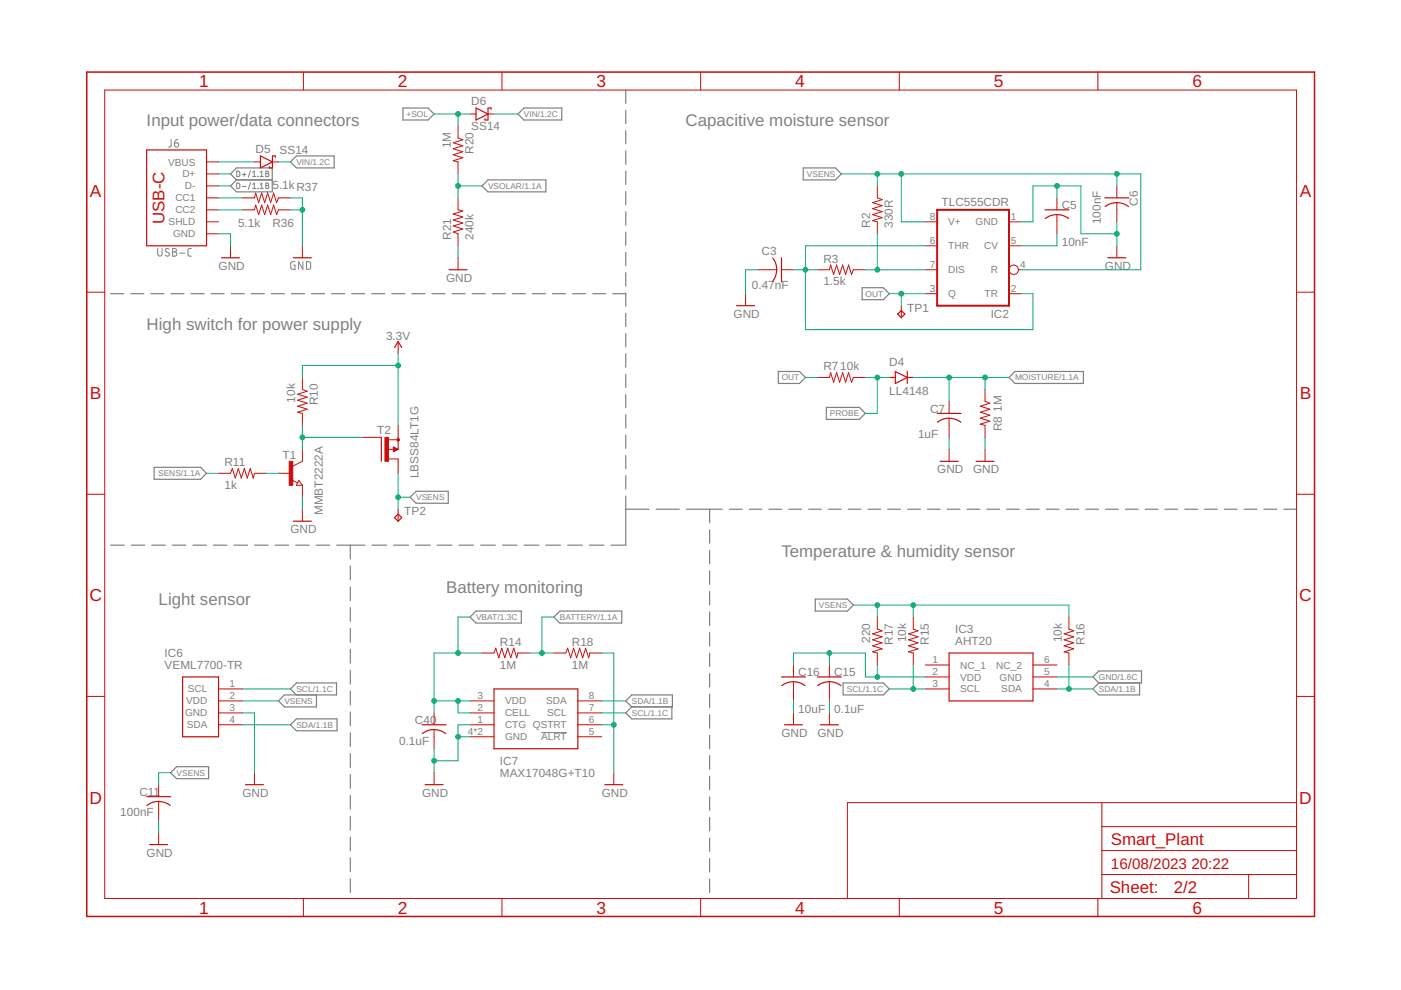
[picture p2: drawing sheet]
<svg xmlns="http://www.w3.org/2000/svg" width="297mm" height="210mm" viewBox="0 0 297 210" stroke-linecap="round" stroke-linejoin="round" font-family="sans-serif">
<g fill="none" stroke="#808080" stroke-width=".21">
<path d="M36.3 29.6v1.4l-.2 .2h-.4M37 30.3h.5a.45 .45 0 0 1 .4 .5 .45 .45 0 0 1-.5 .4 .45 .45 0 0 1-.4-.4zM37.7 29.6l-.4 .1-.3 .6M50.2 36.3h.4l.2 .2v.8l-.2 .1h-.4zM50.2 38.8h.4l.2 .2v.8l-.2 .2h-.4zM51.4 37h.8M51.4 39.5h.8M51.8 36.6v.8M53.1 36.2l-.5 1.4M53.1 38.7l-.5 1.4M53.6 37.4h.6M53.6 36.6l.3-.3v1.1"/>
<path d="M53.6 39.1l.3-.3v1.2M53.6 40h.6M54.7 37.4h.1M54.7 39.9h.1M55.2 37.4h.6M55.2 36.6l.3-.3v1.1M55.2 39.1l.3-.3v1.2M55.2 40h.6M56.4 36.3h.3l.3 .2-.3 .3 .3 .3-.2 .3h-.4zM56.4 38.8h.4l.2 .2-.3 .3 .3 .3-.2 .4h-.4zM56.4 36.8h.3M56.4 39.3h.3"/>
<path d="M33.4 52.7v1.2a.46 .46 0 0 0 .5 .4 .46 .46 0 0 0 .5-.4v-1.2M35.8 52.8l-.2-.1a.38 .38 0 0 0-.5 .1 .38 .38 0 0 0 .1 .6l.5 .2a.4 .4 0 0 1 .1 .7 .4 .4 0 0 1-.6-.1l-.2-.1M36.6 52.7h.4a.36 .36 0 0 1 .4 .3 .36 .36 0 0 1-.4 .4 .46 .46 0 0 1 .5 .5 .46 .46 0 0 1-.5 .4h-.4zM36.6 53.4h.4M38.1 53.7h1.1M40.6 52.7h-.5l-.2 .3v1.1l.2 .2h.5M62.5 55.5h-.5l-.3 .2-.1 1 .3 .4h.6v-.9h-.2M64.2 55.5v1.6l-.9-1.6v1.6M65 55.5h.6l.2 .3v1l-.2 .3h-.6zM114.8 155.3h5.4"/>
</g>
<g fill="none" stroke="#808080" stroke-width=".25">
<path d="M132.7 19.1v2.8M48.9 36.9l1.2-1.3h7.6v5.1h-7.6l-1.2-1.3 1.2-1.3zM50.1 38.1h7.6M61.6 34.3l1.2-1.2h8v2.5h-8zM85.4 22.9h5.4l1.2 1.3-1.2 1.2h-5.4zM103.5 38.1h12.2v2.6h-12.2l-1.3-1.3zM109.8 24.2l1.3-1.3h8v2.5h-8zM132.7 23.4v2.8M132.7 27.7v2.8M132.7 32v2.8M132.7 36.3v2.8M170.3 35.6h6.8l1.3 1.3-1.3 1.2h-6.8z"/>
<path d="M132.7 40.6v2.8M132.7 44.9v2.8M132.7 49.2v2.8M132.7 53.5v2.8M132.7 57.8v2.8M23.5 62.3h2.7M27.7 62.3h2.8M32 62.3h2.8M36.2 62.3h2.8M40.5 62.3h2.8M44.8 62.3h2.7M49 62.3h2.8"/>
<path d="M53.3 62.3h2.7M57.5 62.3h2.8M61.8 62.3h2.8M66 62.3h2.8M70.3 62.3h2.8M74.6 62.3h2.7M78.8 62.3h2.8M83.1 62.3h2.7M87.3 62.3h2.8M91.6 62.3h2.8M95.9 62.3h2.7M100.1 62.3h2.8"/>
<path d="M104.4 62.3h2.7M108.6 62.3h2.8M112.9 62.3h2.7M117.1 62.3h2.8M121.4 62.3h2.8M125.7 62.3h2.7M129.9 62.3h2.8M132.7 62.1v2.8M132.7 66.4v2.8M132.7 70.7v2.8M132.7 75v2.9M132.7 79.4v2.7"/>
<path d="M165 78.8h4.5l1.3 1.2-1.3 1.3h-4.5zM182.8 61h4.5l1.3 1.3-1.3 1.2h-4.5zM32.7 99.1h9.8l1.3 1.3-1.3 1.2h-9.8zM132.7 83.7v2.7M132.7 87.9v2.9M132.7 92.3v2.8M132.7 96.6v2.8M175.2 86.4h7l1.3 1.3-1.3 1.2h-7zM213.9 80l1.3-1.2h14.5v2.5h-14.5zM23.5 115.6h2.8M27.8 115.6h2.9M32.2 115.6h2.9"/>
<path d="M36.6 115.6h2.8M40.9 115.6h2.9M45.3 115.6h2.8M49.6 115.6h2.9M54 115.6h2.8M58.3 115.6h2.9M62.7 115.6h2.9M67.1 115.6h2.8M71.4 115.6h6M74.3 115.6v2.9M78.9 115.6h3.1M83.5 115.6h3.1"/>
<path d="M87 105.4l1.2-1.2h6.8v2.5h-6.8zM88.1 115.6h3.1M92.7 115.6h3.1M97.3 115.6h3.1M101.9 115.6h3.1M106.5 115.6h3.1M111.1 115.6h3.1M115.7 115.6h3.2M120.4 115.6h3.1M124.9 115.6h3.2M132.7 105.2v10.4h-3.1M132.7 100.9v2.8"/>
<path d="M132.7 108h4.9M139.1 108h4.9M145.5 108h7.6M150.5 108v2.8M150.5 112.3v2.9M150.5 116.7v2.8M154.6 108h2.8M158.9 108h2.6M163 108h2.7M167.2 108h2.7M171.4 108h2.7M175.6 108h2.7"/>
<path d="M179.8 108h2.7M184 108h2.7M188.2 108h2.7M192.4 108h2.7M196.6 108h2.7M200.8 108h2.7M205 108h2.7M209.2 108h2.7M213.4 108h2.7M217.6 108h2.7M221.8 108h2.7M226 108h2.7"/>
<path d="M230.2 108h2.7M234.4 108h2.7M238.6 108h2.7M242.8 108h2.7M247 108h2.7M251.2 108h2.7M255.4 108h2.7M259.6 108h2.7M263.8 108h2.7M268 108h2.7M272.2 108h2.7M74.3 120v2.9"/>
<path d="M74.3 124.4v3M74.3 128.8v3M74.3 133.3v2.9M74.3 137.7v2.9M100.9 129.6h9.6v2.5h-9.6l-1.2-1.3zM118.7 129.6h13.1v2.5h-13.1l-1.3-1.3zM150.5 121v2.9M150.5 125.4v2.8M150.5 129.8v2.8M150.5 134.1v2.9M150.5 138.5v2.8M172.8 127h6.9l1.2 1.3-1.2 1.3h-6.9z"/>
<path d="M61.6 153.7l1.2-1.3h8.7v2.5h-8.7zM62.8 147.3l-1.2-1.2 1.2-1.3h8.6v2.5h-11.1l-1.3 1.3 1.3 1.3h6.8v-2.6M74.3 142.1v2.9M74.3 146.5v3M74.3 151v2.9M74.3 155.4v2.9M74.3 159.8v2.9M132.7 148.6l1.2-1.3h8.7v2.6h-8.7zM133.9 149.9l-1.2 1.3 1.2 1.2h8.6v-2.5M150.5 142.8v2.9M150.5 147.2v2.8M150.5 151.5v2.9"/>
<path d="M150.5 155.9v2.8M178.8 144.8h8.5l1.3 1.3-1.3 1.2h-8.5zM231.7 143.5l1.3-1.2h9v2.5h-9zM233 144.8l-1.3 1.3 1.3 1.2h8.6v-2.5M36.2 163.8l1.2-1.2h6.8v2.5h-6.8zM74.3 164.2v2.9M74.3 168.6v3M74.3 173.1v2.9M74.3 177.5v2.9M150.5 160.2v2.9M150.5 164.6v2.8M150.5 169v2.8"/>
<path d="M150.5 173.3v2.9M150.5 177.7v2.8M74.3 181.9v2.9M74.3 186.3v2.9M150.5 182v2.9M150.5 186.4v2.8"/>
</g>
<g fill="none" stroke="#c90d0c" stroke-width=".21">
<path d="M22.2 19.1h252.7v171.4h-252.7zM64.3 15.3v3.8M106.4 15.3v3.8M148.5 15.3v3.8M190.7 15.3v3.8M232.8 15.3v3.8M43.8 34.3h2.5M43.8 36.9h2.5M43.8 39.4h2.5M54 34.3h1.2M57.8 34.3h1.2M97.1 26.7v2.6l1 .3-2 .7 2 .6-2 .6 2 .7-2 .6 2 .6-2 .7 1 .2v2.6"/>
<path d="M99.7 24.2h1.2M103.5 24.2h1.2M186 39.4v2.6l1 .3-2 .7 2 .6-2 .6 2 .7-2 .6 2 .6-2 .7 1 .2v2.6M236.8 39.4v2.6M43.8 47h2.5M43.8 49.6h2.5M43.8 42h2.5M43.8 44.5h2.5M48.9 52.1v2.6M51.4 42h2.6l.2-1.1 .6 2.1 .7-2.1 .6 2.1 .6-2.1 .7 2.1 .6-2.1 .7 2.1 .3-1h2.6M51.4 44.5h2.6l.2-1 .6 2 .7-2 .6 2 .6-2 .7 2 .6-2 .7 2 .3-1h2.6M64.1 52.1v2.6"/>
<path d="M97.1 42v2.5l1 .2-2 .7 2 .6-2 .7 2 .6-2 .6 2 .7-2 .6 1 .4v2.5M97.1 54.7v2.5M160.6 57.2h4.1M165.7 57.2h2.5M173.3 57.2h2.6l.2-1 .6 2 .7-2 .6 2 .6-2 .7 2 .6-2 .7 2 .3-1h2.6M196.2 57.2h2.5M196.2 52.1h2.5M196.2 47h2.5M213.9 52.1h2.6M213.9 47h2.6M215.9 57.2h.6M224.1 42v2.5"/>
<path d="M224.1 45.5v4.1M236.8 43v4M236.8 52.1v2.6M18.4 62h3.8M84.4 72.4v2.6M158.1 62.3v2.5M191.1 64.8v2.6M196.2 62.3h2.5M213.9 62.3h2.6M274.9 62h3.8M64.1 95.3v2.5l-2 1M64.1 80v2.6l1 .4-2 .6 2 .6-2 .7 2 .6-2 .6 2 .7-2 .6 1 .3v2.5"/>
<path d="M76.8 92.7h4M81.9 97.3h2.5v3.1M81.9 95.3h2.5M81.9 93.2h2.5M83.4 95.8h.1M83.4 95.7h.3M83.4 95.5h.5M83.4 95.4h.8M83.4 95.3h1M83.4 95.2h.8M83.4 95h.6M83.4 94.9h.3"/>
<path d="M83.4 94.8h.1M84.4 90.2v5.1M84.4 95.3l-1-.5v1M84.4 95.3l-1 .5M173.3 80h2.6l.2-1 .6 2 .7-2 .6 2 .6-2 .7 2 .6-2 .7 2 .3-1h2.6M201.2 85.1v2.6M201.2 88.7v4M201.2 95.3v2.5M208.9 82.6v2.5l1 .4-2.1 .6 2.1 .7-2.1 .6 2.1 .6-2.1 .7 2.1 .6-2.1 .6 1.1 .3v2.5M208.9 95.3v2.5M18.4 104.8h3.8M46.3 100.4h2.6l.4-1.1 .6 2.1 .6-2.1 .7 2.1 .6-2.1 .6 2.1 .7-2.1 .6 2.1 .3-1h2.5"/>
<path d="M59 100.4h2.6M61.9 101.8l1.2 .6M63.4 101.9l.7 1h-1.3zM64.1 102.9v2.5M64.1 108v2.5M84.4 108v2.5M274.9 104.8h3.8M102.2 138.5h2.5l.4-1.1 .6 2.1 .7-2.1 .6 2.1 .7-2.1 .6 2.1 .6-2.1 .7 2.1 .2-1h2.6M117.4 138.5h2.6l.4-1.1 .6 2.1 .6-2.1 .7 2.1 .6-2.1 .6 2.1 .7-2.1 .6 2.1 .3-1h2.5M186 130.8v2.6l1 .4-2 .6 2 .6-2 .7 2 .6-2 .6 2 .7-2 .6 1 .3v2.5M193.6 130.8v2.6l1 .4-2 .6 2 .6-2 .7 2 .6-2 .6 2 .7-2 .6 1 .3v2.5M226.6 130.8v2.6l1 .4-2 .6 2 .6-2 .7 2 .6-2 .6 2 .7-2 .6 1 .3v2.5"/>
<path d="M18.4 147.7h3.8M46.3 146.1h5.1M46.3 148.6h5.1M46.3 151.2h5.1M46.3 153.7h5.1M92 151.2v2.5M92 154.7v4M99.7 148.6h5M99.7 151.2h5M99.7 153.7h5M99.7 156.2h5M122.5 148.6h5.1"/>
<path d="M122.5 151.2h5.1M122.5 153.7h5.1M122.5 156.2h5.1M168.2 141v2.5M168.2 144.5v4.1M168.2 151.2v2.5M175.9 141v2.5M175.9 144.5v4.1M175.9 151.2v2.5M196.2 141h5M196.2 143.5h5M196.2 146.1h5"/>
<path d="M219 141h5.1M219 143.5h5.1M219 146.1h5.1M274.9 147.7h3.8M33.6 166.4v2.5M33.6 169.9v4.1M33.6 176.5v2.6M54 163.8v2.6M92 163.8v2.6M130.1 163.8v2.6M233.6 170.2v20.3M233.6 175.3h41.3"/>
<path d="M274.9 170.2h-95.2v20.3M64.3 190.5v3.8M106.4 190.5v3.8M148.5 190.5v3.8M190.7 190.5v3.8M232.8 190.5v3.8M233.6 185.4h41.3M233.6 180.3h41.3M264.7 185.4v5.1"/>
<circle cx="214.9" cy="57.2" r=".99"/>
</g>
<path d="M18.4 15.3h260.3v179h-260.3z" fill="none" stroke="#c90d0c" stroke-width=".32"/>
<path d="M198.7 44.5h15.2v20.3h-15.2z" fill="none" stroke="#c90d0c" stroke-width=".42"/>
<g fill="none" stroke="#c90d0c" stroke-width=".25">
<path d="M31.1 31.8h12.7v20.3h-12.7zM55.2 33.1l2.6 1.2-2.6 1.3zM58.4 33.3v-.2h-.6v2.5h-.7v-.3M100.9 22.9l2.6 1.3-2.6 1.2zM104.1 23.2v-.3h-.6v2.5h-.7v-.2M47 54.7h3.8M62.2 54.7h3.8M95.2 57.2h3.8M163.8 54.7a4 4 0 0 1 0 4.9M165.7 54.7v5M221.6 44.5h5M224.1 45.5l-1.6 .3-.9 .5"/>
<path d="M224.1 45.5l1 .1 1.5 .7M234.3 42h5M234.9 54.7h3.8M236.8 42.9l-1.6 .4-.9 .5M236.8 43l1 .1 1.5 .7M83.7 73.7l.7-1.3 .8 1.3M156.2 64.8h3.8M189.8 78.8l2.6 1.2-2.6 1.3zM190.3 66.6l.8-.8 .8 .8-.8 .8zM192.4 78.8v2.5M80.9 92.7v5.1M188.6 80h1.2"/>
<path d="M192.4 80h1.2M198.7 87.7h5.1M198.8 89.5a4 4 0 0 1 4.9 0M199.3 97.8h3.8M206.9 97.8h3.9M62.2 110.5h3.8M83.7 109.7l.7-.7 .8 .7-.8 .8zM201.2 138.5h17.8v10.1h-17.8zM38.7 143.5h7.6v12.7h-7.6zM89.5 153.7h5.1M89.6 155.5a4 4 0 0 1 4.9 0M104.7 146.1h17.8v12.6h-17.8z"/>
<path d="M165.7 143.5h5.1M165.7 145.4a4 4 0 0 1 5 0M166.3 153.7h3.8M173.3 143.5h5.1M173.4 145.4a4 4 0 0 1 4.9 0M173.9 153.7h3.9M31.1 168.9h5.1M31.1 170.8a4 4 0 0 1 5 0M31.7 179.1h3.8M52 166.4h3.9M90.1 166.4h3.8M128.2 166.4h3.8"/>
</g>
<g fill="#c90d0c" stroke="#c90d0c" stroke-width=".21">
<path d="M61.3 97.8h.8v5.1h-.8z"/>
<path d="M81.6 92.7h.8v5.1h-.8z"/>
</g>
<circle cx="84.4" cy="93.2" r=".29" fill="#c90d0c" stroke="#c90d0c" stroke-width=".21"/>
<g fill="none" stroke="#0dab76" stroke-width=".21">
<path d="M46.3 39.4h2.6M46.3 36.9h2.6M46.3 34.3h7.7M59 34.3h2.6M92 24.2h7.7M97.1 39.4h5.1M97.1 24.2v2.5M97.1 36.9v5.1M104.7 24.2h5.1M178.4 36.9h63.5v20.3h-25.4M186 36.9v2.5M191.1 36.9v10.1h5.1"/>
<path d="M224.1 39.4v2.6M236.8 36.9v2.5M46.3 49.6h2.6v2.5M46.3 44.5h5.1M46.3 42h5.1M61.6 42h2.5v10.1M61.6 44.5h2.5M97.1 52.1v2.6M160.6 57.2h-2.5v5.1M168.2 57.2h5.1M183.5 57.2h12.7M186 49.6v7.6"/>
<path d="M196.2 52.1h-25.4v17.8h48.2v-7.6h-2.5M216.5 47h2.5v-7.6h10.2v10.2h7.6M224.1 49.6v2.5h-7.6M236.8 47v5.1M84.4 77.5h-20.3v2.5M84.4 75v15.2M188.6 62.3h7.6M191.1 62.3v2.5M64.1 90.2v5.1M64.1 92.7h12.7M170.8 80h2.5M183.5 80h5.1"/>
<path d="M186 80v7.7h-2.5M193.6 80h20.3M201.2 80v5.1M201.2 92.7v2.6M208.9 80v2.6M208.9 92.7v2.6M43.8 100.4h2.5M56.5 100.4h2.5M64.1 105.4v2.6M84.4 100.4v7.6M84.4 105.4h2.6M99.7 130.8h-2.6v7.7"/>
<path d="M102.2 138.5h-10.2v12.7M112.4 138.5h5M117.4 130.8h-2.5v7.7M127.6 138.5h2.5v25.3M175.9 138.5v2.5M180.9 128.3h45.7v2.5M186 128.3v2.5M193.6 128.3v2.5M51.4 153.7h10.2M51.4 151.2h2.6v12.6M51.4 148.6h7.6M51.4 146.1h10.2"/>
<path d="M92 158.7v5.1M92 148.6h7.7M97.1 148.6v2.6h2.6M97.1 156.2h2.6M99.7 153.7h-2.6v7.6h-5.1M127.6 153.7h2.5M127.6 151.2h5.1M127.6 148.6h5.1M168.2 141v-2.5h15.3v5h12.7M168.2 148.6v2.6M175.9 148.6v2.6M186 141v2.5"/>
<path d="M188.6 146.1h7.6M193.6 141v5.1M224.1 143.5h7.6M224.1 146.1h7.6M226.6 141v5.1M33.6 174v2.5M36.2 163.8h-2.6v2.6"/>
</g>
<g fill="#0dab76" stroke="#0dab76" stroke-width=".21">
<circle cx="224.1" cy="39.4" r=".51"/>
<circle cx="236.8" cy="49.6" r=".51"/>
<circle cx="92" cy="161.3" r=".51"/>
<circle cx="97.1" cy="156.2" r=".51"/>
<circle cx="130.1" cy="153.7" r=".51"/>
<circle cx="64.1" cy="44.5" r=".51"/>
<circle cx="170.8" cy="57.2" r=".51"/>
<circle cx="186" cy="57.2" r=".51"/>
<circle cx="191.1" cy="62.3" r=".51"/>
<circle cx="186" cy="80" r=".51"/>
<circle cx="208.9" cy="80" r=".51"/>
<circle cx="201.2" cy="80" r=".51"/>
<circle cx="191.1" cy="36.9" r=".51"/>
<circle cx="236.8" cy="36.9" r=".51"/>
<circle cx="186" cy="36.9" r=".51"/>
<circle cx="84.4" cy="105.4" r=".51"/>
<circle cx="186" cy="128.3" r=".51"/>
<circle cx="193.6" cy="128.3" r=".51"/>
<circle cx="84.4" cy="77.5" r=".51"/>
<circle cx="64.1" cy="92.7" r=".51"/>
<circle cx="193.6" cy="146.1" r=".51"/>
<circle cx="226.6" cy="146.1" r=".51"/>
<circle cx="175.9" cy="138.5" r=".51"/>
<circle cx="186" cy="143.5" r=".51"/>
<circle cx="92" cy="148.6" r=".51"/>
<circle cx="97.1" cy="138.5" r=".51"/>
<circle cx="97.1" cy="148.6" r=".51"/>
<circle cx="97.1" cy="39.4" r=".51"/>
<circle cx="97.1" cy="24.2" r=".51"/>
<circle cx="114.9" cy="138.5" r=".51"/>
</g>
<g font-size="3.7" fill="#c90d0c">
<text x="42.2" y="18.5">1</text>
<text x="84.4" y="18.5">2</text>
<text x="126.5" y="18.5">3</text>
<text x="168.6" y="18.5">4</text>
<text x="210.7" y="18.5">5</text>
<text x="252.8" y="18.5">6</text>
<text x="19.1" y="41.8">A</text>
<text x="275.6" y="41.8">A</text>
<text x="19.1" y="84.7">B</text>
<text x="275.6" y="84.7">B</text>
<text x="19" y="127.5">C</text>
<text x="275.5" y="127.5">C</text>
<text x="19" y="170.4">D</text>
<text x="275.5" y="170.4">D</text>
<text x="42.2" y="193.7">1</text>
<text x="84.4" y="193.7">2</text>
<text x="126.5" y="193.7">3</text>
<text x="168.6" y="193.7">4</text>
<text x="210.7" y="193.7">5</text>
<text x="252.8" y="193.7">6</text>
</g>
<g font-size="3.6" fill="#808080">
<text x="31.1" y="26.7">Input power/data connectors</text>
<text x="145.4" y="26.7">Capacitive moisture sensor</text>
<text x="31.1" y="69.9">High switch for power supply</text>
<text x="165.7" y="118.1">Temperature &amp; humidity sensor</text>
<text x="94.6" y="125.7">Battery monitoring</text>
<text x="33.6" y="128.3">Light sensor</text>
</g>
<g font-size="3.6" fill="#c90d0c">
<text x="34.9" y="47.5" transform="rotate(-90 34.9 47.5)">USB-C</text>
<text x="235.5" y="179.1">Smart_Plant</text>
<text x="235.3" y="189.4">Sheet:</text>
<text x="248.9" y="189.2">2/2</text>
</g>
<g font-size="3.2" fill="#c90d0c">
<text x="235.5" y="184.2">16/08/2023</text>
<text x="252.6" y="184.2">20:22</text>
</g>
<g font-size="2.5" fill="#808080">
<text x="99.9" y="22.3">D6</text>
<text x="99.9" y="27.6">SS14</text>
<text x="54.2" y="32.4">D5</text>
<text x="59.3" y="32.7">SS14</text>
<text x="95.6" y="31.5" transform="rotate(-90 95.6 31.5)">1M</text>
<text x="100.4" y="32.6" transform="rotate(-90 100.4 32.6)">R20</text>
<text x="57.8" y="40.2">5.1kR37</text>
<text x="199.6" y="43.6">TLC555CDR</text>
<text x="225.1" y="44.4">C5</text>
<text x="233.4" y="47.5" transform="rotate(-90 233.4 47.5)">100nF</text>
<text x="241.2" y="43.6" transform="rotate(-90 241.2 43.6)">C6</text>
<text x="50.5" y="48">5.1k</text>
<text x="57.8" y="48.1">R36</text>
<text x="95.6" y="50.8" transform="rotate(-90 95.6 50.8)">R21</text>
<text x="100.4" y="50.8" transform="rotate(-90 100.4 50.8)">240k</text>
<text x="184.5" y="48.3" transform="rotate(-90 184.5 48.3)">R2</text>
<text x="189.3" y="48.3" transform="rotate(-90 189.3 48.3)">330R</text>
<text x="225.1" y="52.2">10nF</text>
<text x="46.3" y="57.2">GND</text>
<text x="94.6" y="59.7">GND</text>
<text x="161.5" y="54">C3</text>
<text x="174.6" y="55.7">R3</text>
<text x="234.3" y="57.2">GND</text>
<text x="159.4" y="61.4">0.47nF</text>
<text x="174.6" y="60.5">1.5k</text>
<text x="155.5" y="67.3">GND</text>
<text x="192.4" y="66.1">TP1</text>
<text x="210" y="67.3">IC2</text>
<text x="81.8" y="72.2">3.3V</text>
<text x="188.5" y="77.5">D4</text>
<text x="174.6" y="78.5">R710k</text>
<text x="188.5" y="83.8">LL4148</text>
<text x="62.6" y="85.4" transform="rotate(-90 62.6 85.4)">10k</text>
<text x="67.4" y="85.9" transform="rotate(-90 67.4 85.9)">R10</text>
<text x="197.2" y="87.5">C7</text>
<text x="212.4" y="87.3" transform="rotate(-90 212.4 87.3)">1M</text>
<text x="80" y="92">T2</text>
<text x="194.6" y="92.9">1uF</text>
<text x="212.4" y="91.5" transform="rotate(-90 212.4 91.5)">R8</text>
<text x="47.6" y="98.9">R11</text>
<text x="59.9" y="97.3">T1</text>
<text x="88.7" y="101.4" transform="rotate(-90 88.7 101.4)">LBSS84LT1G</text>
<text x="198.7" y="100.4">GND</text>
<text x="206.3" y="100.4">GND</text>
<text x="47.6" y="103.7">1k</text>
<text x="61.6" y="113.1">GND</text>
<text x="68.4" y="109.2" transform="rotate(-90 68.4 109.2)">MMBT2222A</text>
<text x="85.7" y="109.2">TP2</text>
<text x="106" y="136.9">R14</text>
<text x="121.2" y="136.9">R18</text>
<text x="184.5" y="136.3" transform="rotate(-90 184.5 136.3)">220</text>
<text x="189.3" y="136.7" transform="rotate(-90 189.3 136.7)">R17</text>
<text x="192.1" y="136.1" transform="rotate(-90 192.1 136.1)">10k</text>
<text x="196.9" y="136.7" transform="rotate(-90 196.9 136.7)">R15</text>
<text x="202.5" y="136.8">AHT20</text>
<text x="202.5" y="134.3">IC3</text>
<text x="225.1" y="136.1" transform="rotate(-90 225.1 136.1)">10k</text>
<text x="229.9" y="136.7" transform="rotate(-90 229.9 136.7)">R16</text>
<text x="34.9" y="141.9">VEML7700-TR</text>
<text x="34.9" y="139.3">IC6</text>
<text x="106" y="141.7">1M</text>
<text x="121.2" y="141.7">1M</text>
<text x="169.2" y="143.4">C16</text>
<text x="176.9" y="143.4">C15</text>
<text x="88" y="153.6">C40</text>
<text x="169.2" y="151.3">10uF</text>
<text x="176.9" y="151.3">0.1uF</text>
<text x="84.6" y="157.9">0.1uF</text>
<text x="165.7" y="156.2">GND</text>
<text x="173.3" y="156.2">GND</text>
<text x="106" y="164.7">MAX17048G+T10</text>
<text x="106" y="162.2">IC7</text>
<text x="25.5" y="173.1">100nF</text>
<text x="29.6" y="168.8">C11</text>
<text x="51.4" y="168.9">GND</text>
<text x="89.5" y="168.9">GND</text>
<text x="127.6" y="168.9">GND</text>
<text x="31.1" y="181.6">GND</text>
</g>
<g font-size="2.1" fill="#808080">
<text x="35.7" y="35.1">VBUS</text>
<text x="38.7" y="37.6">D+</text>
<text x="39.2" y="40.2">D-</text>
<text x="35.8" y="47.8">SHLD</text>
<text x="37.2" y="42.7">CC1</text>
<text x="37.2" y="45.3">CC2</text>
<text x="197.2" y="46.7">8</text>
<text x="201" y="47.8">V+</text>
<text x="206.8" y="47.8">GND</text>
<text x="214.3" y="46.7">1</text>
<text x="36.7" y="50.3">GND</text>
<text x="197.2" y="51.8">6</text>
<text x="201" y="52.9">THR</text>
<text x="208.6" y="52.9">CV</text>
<text x="214.3" y="51.8">5</text>
<text x="197.2" y="56.8">7</text>
<text x="201" y="57.9">DIS</text>
<text x="210.1" y="57.9">R</text>
<text x="216.3" y="56.8">4</text>
<text x="197.2" y="61.9">3</text>
<text x="201" y="63">Q</text>
<text x="208.7" y="63">TR</text>
<text x="214.3" y="61.9">2</text>
<text x="197.7" y="140.6">1</text>
<text x="197.7" y="143.2">2</text>
<text x="203.6" y="141.7">NC_1</text>
<text x="211.2" y="141.7">NC_2</text>
<text x="221.4" y="143.2">5</text>
<text x="221.4" y="140.6">6</text>
<text x="39.5" y="149.4">VDD</text>
<text x="39.8" y="146.8">SCL</text>
<text x="48.7" y="145.7">1</text>
<text x="48.7" y="148.2">2</text>
<text x="101.2" y="148.2">3</text>
<text x="107.1" y="149.4">VDD</text>
<text x="115.8" y="149.4">SDA</text>
<text x="124.9" y="148.2">8</text>
<text x="197.7" y="145.7">3</text>
<text x="203.6" y="144.3">VDD</text>
<text x="203.6" y="146.8">SCL</text>
<text x="211.9" y="144.3">GND</text>
<text x="212.3" y="146.8">SDA</text>
<text x="221.4" y="145.7">4</text>
<text x="39.2" y="151.9">GND</text>
<text x="39.6" y="154.4">SDA</text>
<text x="48.7" y="150.8">3</text>
<text x="48.7" y="153.3">4</text>
<text x="99.2" y="155.9">4*2</text>
<text x="101.2" y="153.3">1</text>
<text x="101.2" y="150.8">2</text>
<text x="107.1" y="154.4">CTG QSTRT</text>
<text x="107.1" y="151.9">CELL</text>
<text x="116" y="151.9">SCL</text>
<text x="124.9" y="150.8">7</text>
<text x="124.9" y="153.3">6</text>
<text x="124.9" y="155.9">5</text>
<text x="107.1" y="157">GND</text>
<text x="114.8" y="157">ALRT</text>
</g>
<g font-size="1.8" fill="#808080">
<text x="86.2" y="24.8">+SOL</text>
<text x="111.1" y="24.8">VIN/1.2C</text>
<text x="62.8" y="35">VIN/1.2C</text>
<text x="103.5" y="40">VSOLAR/1.1A</text>
<text x="171.1" y="37.5">VSENS</text>
<text x="183.5" y="62.9">OUT</text>
<text x="165.7" y="80.7">OUT</text>
<text x="215.2" y="80.7">MOISTURE/1.1A</text>
<text x="176" y="88.3">PROBE</text>
<text x="33.5" y="101">SENS/1.1A</text>
<text x="88.2" y="106.1">VSENS</text>
<text x="100.9" y="131.5">VBAT/1.3C</text>
<text x="118.7" y="131.5">BATTERY/1.1A</text>
<text x="173.6" y="128.9">VSENS</text>
<text x="60.3" y="149.2">VSENS</text>
<text x="62.8" y="146.7">SCL/1.1C</text>
<text x="133.9" y="149.2">SDA/1.1B</text>
<text x="179.5" y="146.7">SCL/1.1C</text>
<text x="233" y="144.2">GND/1.6C</text>
<text x="233" y="146.7">SDA/1.1B</text>
<text x="62.8" y="154.3">SDA/1.1B</text>
<text x="133.9" y="151.8">SCL/1.1C</text>
<text x="37.4" y="164.5">VSENS</text>
</g>
</svg>
